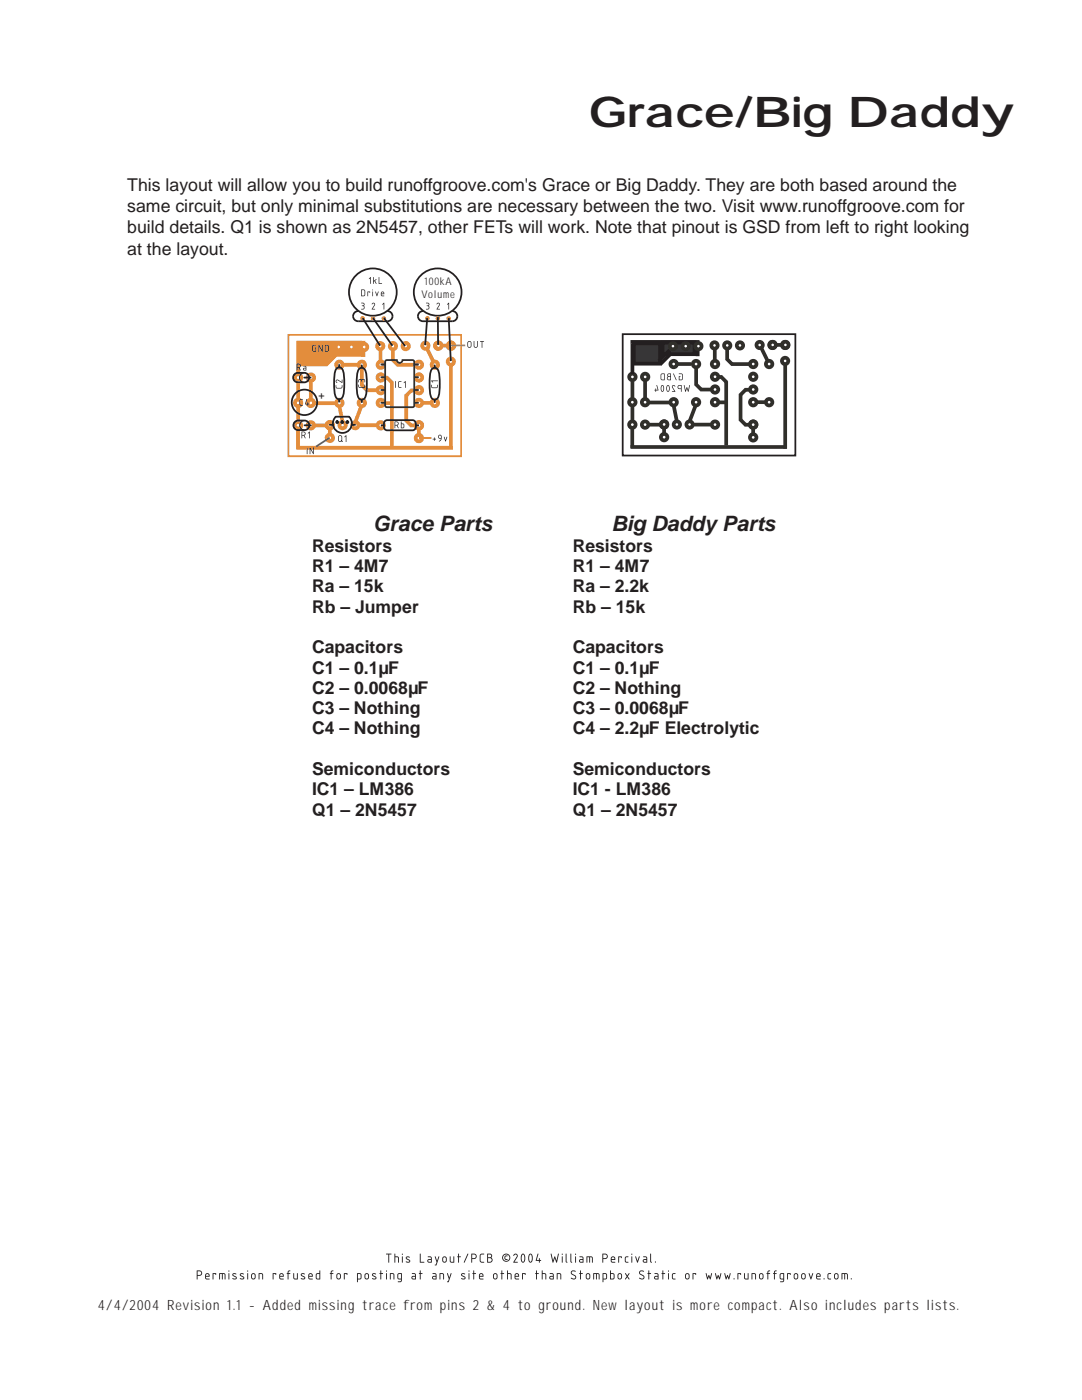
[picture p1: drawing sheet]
<svg xmlns="http://www.w3.org/2000/svg" width="216mm" height="279mm" viewBox="0 0 216 279" stroke-linecap="round" stroke-linejoin="round" font-family="sans-serif">
<g fill="#fff" stroke="#302f2a" stroke-width=".74" stroke-linecap="butt">
<circle cx="150.3" cy="80.3" r=".65"/>
<circle cx="142.7" cy="80.3" r=".65"/>
<circle cx="142.7" cy="75.2" r=".65"/>
<circle cx="150.3" cy="75.2" r=".65"/>
<circle cx="142.7" cy="72.7" r=".65"/>
<circle cx="150.3" cy="72.7" r=".65"/>
<circle cx="142.7" cy="77.7" r=".65"/>
<circle cx="150.3" cy="77.7" r=".65"/>
<circle cx="153.5" cy="80.3" r=".65"/>
<circle cx="153.5" cy="72.7" r=".65"/>
<circle cx="138.9" cy="80.3" r=".65"/>
<circle cx="138.9" cy="72.7" r=".65"/>
<circle cx="134.4" cy="80.3" r=".65"/>
<circle cx="134.4" cy="72.7" r=".65"/>
</g>
<path d="M143.4 75.2h.7M143.8 75.1l1.2 1.2M144.9 76.1v12.8M143.3 80.3h1.5M150.8 80.3h2" fill="none" stroke="#302f2a" stroke-width=".74" stroke-linecap="butt"/>
<g fill="#fff" stroke="#302f2a" stroke-width=".74" stroke-linecap="butt">
<circle cx="150.3" cy="84.7" r=".65"/>
<circle cx="142.7" cy="84.7" r=".65"/>
</g>
<path d="M135.1 72.7h2.8" fill="none" stroke="#302f2a" stroke-width=".74" stroke-linecap="butt"/>
<g fill="#fff" stroke="#302f2a" stroke-width=".74" stroke-linecap="butt">
<circle cx="132.5" cy="84.7" r=".63"/>
<circle cx="135.1" cy="84.7" r=".63"/>
<circle cx="137.6" cy="84.7" r=".63"/>
</g>
<path d="M138.8 76.6l1.2 1.2M138.9 73.2v3.7M139.7 77.7h2.2M134.4 80.9l.7 3.2M138.9 80.7l-1.3 3.4" fill="none" stroke="#302f2a" stroke-width=".74" stroke-linecap="butt"/>
<g fill="#fff" stroke="#302f2a" stroke-width=".74" stroke-linecap="butt">
<circle cx="126.2" cy="75.2" r=".65"/>
<circle cx="128.7" cy="75.2" r=".65"/>
</g>
<path d="M147.8 78.6v5.3M148.6 77.8h1.3M148.9 77.7l-1.2 1.2M129.4 80.3h4.4M138.4 84.7h3.4M147.7 83.7l1.2 1.2M148.6 84.8h.9" fill="none" stroke="#302f2a" stroke-width=".74" stroke-linecap="butt"/>
<g fill="#231f20">
<path d="M67 76.9l.2 .5h.8l.3-.5v.4l-.3 .2h-.8l-.2-.2z"/>
<path d="M67.1 75.8h.3l.8 .4v-.4h.1v.6l-1-.5-.2 .2 .2 .3a.33 .33 0 0 1-.3-.2 .33 .33 0 0 1 .1-.4z"/>
<path d="M68.7 87.1l.4-.2v1.3l-.1-1.1-.2 .2z"/>
<path d="M67.6 87l.4-.1 .2 .2v.9l.2 .2-.2-.1-.5 .1-.2-.2zM67.7 87.1l-.1 .7a.21 .21 0 0 0 .1 .3 .21 .21 0 0 0 .3-.2l.1-.1v-.6l-.1-.2z"/>
</g>
<g fill="#fff" stroke="#302f2a" stroke-width=".74" stroke-linecap="butt">
<circle cx="126.2" cy="84.7" r=".65"/>
<circle cx="128.7" cy="84.7" r=".65"/>
<circle cx="126.2" cy="80.3" r=".65"/>
<circle cx="128.7" cy="80.3" r=".65"/>
</g>
<path d="M128.7 76v3.6M129.5 84.8h2.4" fill="none" stroke="#302f2a" stroke-width=".74" stroke-linecap="butt"/>
<g fill="#231f20">
<path d="M61.4 86.4l.4-.3v1.4l-.1-1.1-.2 .1z"/>
<path d="M60.2 86.1l.5 .1 .2 .2 .1 .3-.3 .2 .2 .6-.3-.6h-.3v.5l-.1 .1zM60.3 86.3v.5h.3a.27 .27 0 0 0 .2-.3 .27 .27 0 0 0-.2-.2z"/>
</g>
<g fill="#fff" stroke="#302f2a" stroke-width=".74" stroke-linecap="butt">
<circle cx="132.5" cy="87.2" r=".65"/>
<circle cx="132.5" cy="84.7" r=".65"/>
</g>
<path d="M132.5 85.2v1.6" fill="none" stroke="#302f2a" stroke-width=".74" stroke-linecap="butt"/>
<g fill="#fff" stroke="#302f2a" stroke-width=".74" stroke-linecap="butt">
<circle cx="142.6" cy="68.9" r=".63"/>
<circle cx="145.1" cy="68.9" r=".63"/>
<circle cx="147.7" cy="68.9" r=".63"/>
<circle cx="151.6" cy="68.9" r=".63"/>
<circle cx="154.1" cy="68.9" r=".63"/>
<circle cx="156.7" cy="68.9" r=".63"/>
<circle cx="154.2" cy="68.8" r=".63"/>
<circle cx="156.7" cy="68.8" r=".63"/>
<circle cx="156.7" cy="72" r=".63"/>
</g>
<path d="M126.2 76v3.6M142.6 69.5v2.4M145 71.6l1.2 1.2M145.1 69.5v2.3M145.9 72.7h3.9M151.9 69.3l1.3 2.8M154.9 68.8h.9M156.7 72.8v16.8M125.8 89.2h31.2M126.2 85.4v4M126.2 81.1v3.1" fill="none" stroke="#302f2a" stroke-width=".74" stroke-linecap="butt"/>
<path d="M125.8 68.2h13.1M126.2 68.6v6.1" fill="none" stroke="#231f20" stroke-width=".74" stroke-linecap="butt"/>
<g fill="#363639" stroke="#231f20" stroke-width=".74" stroke-linecap="butt">
<path d="M126.5 68.5h5.2v4.1h-5.2z" fill-rule="evenodd"/>
<path d="M132.2 68.4h6.4v2.3h-6.4z" fill-rule="evenodd"/>
</g>
<path d="M133.6 69.9l-2.1 2.2M134 70.5l-2.2 2.1M139.2 67.9v3.2" fill="none" stroke="#231f20" stroke-width=".74" stroke-linecap="butt"/>
<g fill="#fff" stroke="#302f2a" stroke-width=".74" stroke-linecap="butt">
<circle cx="150.3" cy="87.3" r=".65"/>
<circle cx="150.3" cy="84.7" r=".65"/>
</g>
<path d="M150.3 85.2v1.7" fill="none" stroke="#302f2a" stroke-width=".74" stroke-linecap="butt"/>
<g fill="#231f20">
<path d="M135.5 74.5l.6 .1 .1 .1 .1 .9-.2 .3h-.6v-.8h.3l-.2 .1v.6l.4-.1 .1-.2v-.7z"/>
<path d="M134.3 74.5l.7 1.4z"/>
<path d="M136.5 76.9h.1l.2 1 .3-.7 .2 .7 .2-1h.2l-.3 1.3-.3-.7-.4 .7z"/>
<path d="M134.2 76.9a.29 .29 0 0 1 .3-.1 .29 .29 0 0 1 .2 .4l-.3-.2-.2 .2 .5 1h-.6v-.1h.5l-.5-.8z"/>
<path d="M131 76.9l.4 1h-.5l-.1 .3v-.3h-.2l.2-.1v-.3l.1 .3h.3z"/>
<path d="M133.2 74.6l.7-.1v1.3h-.7a.41 .41 0 0 1 .1-.7l-.2-.2zM133.3 74.7v.3l.4 .1v-.4zM133.3 75.3v.4l.4 .1v-.6z"/>
<path d="M131.9 74.6l.7-.1v1.4h-.6l-.2-.2zM132 74.7v.9l.5 .2v-1.1z"/>
<path d="M135.3 77l.7-.1v1.3l-.1-.1v-.4l-.5-.1-.2-.2zM135.4 77.1v.3l.5 .1v-.5z"/>
<path d="M133.1 76.9l.2-.1a.85 .85 0 0 1 0 1.4l-.3-.5zM133.2 77l-.1 .7 .2 .4a.83 .83 0 0 0 0-1.1z"/>
<path d="M132 76.9l.2-.1a.85 .85 0 0 1 0 1.4l-.4-.5zM132.1 77l-.1 .7 .2 .4a.83 .83 0 0 0 0-1.1z"/>
</g>
<path d="M124.3 66.7h34.4v24.2h-34.4z" fill="none" stroke="#231f20" stroke-width=".35"/>
<g fill="#fff" stroke="#e38d3c" stroke-width=".74" stroke-linecap="butt">
<circle cx="83.6" cy="80.4" r=".65"/>
<circle cx="76" cy="80.4" r=".65"/>
<circle cx="76" cy="75.3" r=".65"/>
<circle cx="83.6" cy="75.3" r=".65"/>
<circle cx="76" cy="72.8" r=".65"/>
<circle cx="83.6" cy="72.8" r=".65"/>
<circle cx="76" cy="77.9" r=".65"/>
<circle cx="83.6" cy="77.9" r=".65"/>
<circle cx="86.8" cy="80.4" r=".65"/>
<circle cx="86.8" cy="72.8" r=".65"/>
<circle cx="72.2" cy="80.4" r=".65"/>
<circle cx="72.2" cy="72.8" r=".65"/>
<circle cx="67.7" cy="80.4" r=".65"/>
<circle cx="67.7" cy="72.8" r=".65"/>
</g>
<path d="M76.7 75.4h.7M77.1 75.3l1.2 1.2M78.2 76.2v12.8M76.6 80.4h1.5M84.1 80.4h2" fill="none" stroke="#e38d3c" stroke-width=".74" stroke-linecap="butt"/>
<g fill="#fff" stroke="#e38d3c" stroke-width=".74" stroke-linecap="butt">
<circle cx="83.6" cy="84.9" r=".65"/>
<circle cx="76" cy="84.9" r=".65"/>
</g>
<path d="M68.4 72.8h2.8" fill="none" stroke="#e38d3c" stroke-width=".74" stroke-linecap="butt"/>
<g fill="#fff" stroke="#e38d3c" stroke-width=".74" stroke-linecap="butt">
<circle cx="65.8" cy="84.9" r=".63"/>
<circle cx="68.4" cy="84.9" r=".63"/>
<circle cx="70.9" cy="84.9" r=".63"/>
</g>
<path d="M72.1 76.8l1.2 1.2M72.2 73.4v3.6M73 77.9h2.2M67.7 81.1l.7 3.1M72.2 80.8l-1.3 3.4" fill="none" stroke="#e38d3c" stroke-width=".74" stroke-linecap="butt"/>
<g fill="#fff" stroke="#e38d3c" stroke-width=".74" stroke-linecap="butt">
<circle cx="59.5" cy="75.4" r=".65"/>
<circle cx="62" cy="75.4" r=".65"/>
</g>
<path d="M81.1 78.8v5.3M81.9 77.9h1.3M82.2 77.8l-1.2 1.2M62.7 80.5h4.4M71.7 84.9h3.4M81 83.8l1.2 1.2M81.9 84.9h.9" fill="none" stroke="#e38d3c" stroke-width=".74" stroke-linecap="butt"/>
<g fill="#fff" stroke="#e38d3c" stroke-width=".74" stroke-linecap="butt">
<circle cx="59.5" cy="84.9" r=".65"/>
<circle cx="62" cy="84.9" r=".65"/>
<circle cx="59.5" cy="80.4" r=".65"/>
<circle cx="62" cy="80.4" r=".65"/>
</g>
<path d="M62 76.2v3.5M62.8 84.9h2.4" fill="none" stroke="#e38d3c" stroke-width=".74" stroke-linecap="butt"/>
<g fill="#fff" stroke="#e38d3c" stroke-width=".74" stroke-linecap="butt">
<circle cx="65.8" cy="87.4" r=".65"/>
<circle cx="65.8" cy="84.8" r=".65"/>
</g>
<path d="M65.8 85.3v1.7" fill="none" stroke="#e38d3c" stroke-width=".74" stroke-linecap="butt"/>
<g fill="#fff" stroke="#e38d3c" stroke-width=".74" stroke-linecap="butt">
<circle cx="75.9" cy="69.1" r=".63"/>
<circle cx="78.4" cy="69.1" r=".63"/>
<circle cx="81" cy="69.1" r=".63"/>
<circle cx="84.9" cy="69" r=".63"/>
<circle cx="87.4" cy="69" r=".63"/>
<circle cx="90" cy="69" r=".63"/>
<circle cx="87.5" cy="69" r=".63"/>
<circle cx="90" cy="72.2" r=".63"/>
</g>
<g fill="none" stroke="#e38d3c" stroke-width=".74" stroke-linecap="butt">
<path d="M59.1 68.4h13.1M59.5 68.7v6.1M59.5 76.1v3.7M75.9 69.6v2.4M78.3 71.7l1.2 1.2M78.4 69.6v2.4M79.2 72.8h3.9M85.2 69.5l1.3 2.7M88.2 69h.9M90 73v16.7M59.1 89.3h31.2M59.5 85.6v3.9"/>
<path d="M59.5 81.2v3.1"/>
</g>
<g fill="#e38d3d" stroke="#e38d3c" stroke-width=".74" stroke-linecap="butt">
<path d="M59.8 68.7h5.2v4h-5.2z" fill-rule="evenodd"/>
<path d="M65.5 68.5h6.4v2.3h-6.4z" fill-rule="evenodd"/>
</g>
<path d="M66.9 70l-2.1 2.2M67.3 70.6l-2.2 2.2M72.5 68v3.2" fill="none" stroke="#e38d3c" stroke-width=".74" stroke-linecap="butt"/>
<g fill="#fff" stroke="#e38d3c" stroke-width=".74" stroke-linecap="butt">
<circle cx="83.6" cy="87.4" r=".65"/>
<circle cx="83.6" cy="84.9" r=".65"/>
</g>
<path d="M83.6 85.4v1.6" fill="none" stroke="#e38d3c" stroke-width=".74" stroke-linecap="butt"/>
<path d="M57.6 66.8h34.4v24.3h-34.4z" fill="none" stroke="#e38d3c" stroke-width=".35"/>
<path d="M58.8 74.7a2.56 2.56 0 0 1 2.6 0 .95 .95 0 0 1 .2 1 .95 .95 0 0 1-.9 .6h-1.3a.95 .95 0 0 1-.8-.6 .95 .95 0 0 1 .2-1zM60.7 75.4h1.3" fill="none" stroke="#231f20" stroke-width=".35"/>
<path d="M60.7 74.4a.95 .95 0 0 0-.9 1 .95 .95 0 0 0 .9 .9" fill="none" stroke="#231f20" stroke-width=".2"/>
<g fill="#231f20">
<path d="M59.2 72.6h.6l.2 .2v.4l-.2 .2 .2 .5-.4-.5h-.3v.5h-.1zM59.3 72.7v.6h.3a.27 .27 0 0 0 .3-.3 .27 .27 0 0 0-.3-.3z"/>
<path d="M60.5 73h.5l.1 .2v.7h-.4a.27 .27 0 0 1-.3-.2 .27 .27 0 0 1 .3-.3h.3v-.2zM60.6 73.6l.1 .2h.3v-.3z"/>
</g>
<g fill="none" stroke="#231f20" stroke-width=".35">
<path d="M67.1 73.6a.73 .73 0 0 1 1.2 0 10.1 10.1 0 0 1 0 5.8 .73 .73 0 0 1-1.2 0 10.1 10.1 0 0 1 0-5.8zM67.7 72.7v.6M67.7 79.7v.6M71.6 73.7a.73 .73 0 0 1 1.2 0 10.1 10.1 0 0 1 0 5.7 .73 .73 0 0 1-1.2 0 10.1 10.1 0 0 1 0-5.7zM72.2 72.8v.6M72.2 79.8v.6M86.1 73.7a.73 .73 0 0 1 1.2 0 10.1 10.1 0 0 1 0 5.7 .73 .73 0 0 1-1.2 0 10.1 10.1 0 0 1 0-5.7zM86.7 72.8v.6M86.7 79.8v.6M58.8 84.2a2.56 2.56 0 0 1 2.6 0 .95 .95 0 0 1 .2 1 .95 .95 0 0 1-.8 .6h-1.3a.95 .95 0 0 1-.9-.6 .95 .95 0 0 1 .2-1zM60.8 84.9h1.2M65.8 84.8h.6"/>
<path d="M67 83.2h2.7a1.89 1.89 0 0 1 0 2.6 1.89 1.89 0 0 1-2.7 0 1.89 1.89 0 0 1 0-2.6zM70.2 84.8h.7"/>
<circle cx="67.3" cy="84.2" r=".19"/>
<circle cx="68.3" cy="84.2" r=".19"/>
<circle cx="69.3" cy="84.2" r=".19"/>
</g>
<path d="M60.8 83.9a.95 .95 0 0 0-1 1 .95 .95 0 0 0 1 .9" fill="none" stroke="#231f20" stroke-width=".2"/>
<g fill="#231f20">
<path d="M71.5 76.8l.3 .5h.7l.3-.5v.4l-.3 .2h-.8l-.2-.2z"/>
<path d="M71.6 75.7h1.1l.1 .1v.5l-.1-.3a.32 .32 0 0 0-.4-.2 .32 .32 0 0 0-.2 .4l-.1-.2a.2 .2 0 0 0-.2-.2 .2 .2 0 0 0-.2 .2v.3z"/>
<path d="M86 76.8l.4 .5h.7l.3-.5v.5l-.4 .2-.8-.1-.2-.1z"/>
<path d="M86 76h1.4l-1.1 .1 .1 .2z"/>
</g>
<circle cx="60.8" cy="80.3" r="2.54" fill="none" stroke="#231f20" stroke-width=".35"/>
<g fill="#231f20">
<path d="M59.9 79.7l.5-.1-.5 .4v.7l.5 .3h-.4l-.2-.2z"/>
<path d="M61.2 79.6l.1 .1-.3 .9h.4v-.3l.1 .3h.2l-.2 .1-.1 .3v-.3l-.5-.1z"/>
</g>
<path d="M76 84.9h.6M76.8 84l.4-.2h5.1a.66 .66 0 0 1 .7 .7v.7a.66 .66 0 0 1-.7 .7h-5.1a.66 .66 0 0 1-.6-.7v-.7zM83 84.9h.6" fill="none" stroke="#231f20" stroke-width=".35"/>
<g fill="#231f20">
<path d="M78.7 84.1h.6l.2 .3v.3l-.2 .2 .2 .6-.3-.6h-.3v.5l-.2 .1zM78.9 84.3v.5h.2a.27 .27 0 0 0 .3-.3 .27 .27 0 0 0-.3-.2z"/>
<path d="M80 84.1l.1 .1v.3l.4 .1 .2 .1-.1 .6-.1 .2h-.5zM80.1 84.7v.6h.3l.1-.6z"/>
</g>
<g fill="#fff" stroke="#302f2a" stroke-width=".74" stroke-linecap="butt">
<circle cx="134.3" cy="69.1" r=".63"/>
<circle cx="136.8" cy="69.1" r=".63"/>
<circle cx="139.4" cy="69.1" r=".63"/>
</g>
<g fill="#fff" stroke="#e38d3d" stroke-width=".74" stroke-linecap="butt">
<circle cx="67.6" cy="69.3" r=".63"/>
<circle cx="70.1" cy="69.3" r=".63"/>
<circle cx="72.7" cy="69.3" r=".63"/>
</g>
<path d="M75.9 77.8h1M75.9 75.3h1M75.9 72.8h1M77 72l2.2-.1a.56 .56 0 0 0 .6 .5 .56 .56 0 0 0 .5-.5h2l.3 .2 .1 8.8-.2 .3-5.3 .1-.3-.2zM82.7 77.8h.9M82.7 75.3h.9M82.7 72.8h.9M75.9 80.4h1M82.7 80.4h.9" fill="none" stroke="#302f2a" stroke-width=".35"/>
<g fill="#231f20">
<path d="M78.9 76.1h.1l-.1 1.3z"/>
<path d="M79.5 76.1h.6l-.5 .2v.8l.5 .3h-.5l-.1-.2z"/>
<path d="M80.8 76.1h.2l-.1 1.3-.1-1.1-.3 .1z"/>
<path d="M61.2 89.3h.2l-.1 1.3z"/>
<path d="M61.8 89.3l.7 1v-1h.1v1.3l-.7-1v1h-.1z"/>
</g>
<path d="M65.8 87.4l-2.7 1.7" fill="none" stroke="#469644" stroke-width=".35"/>
<g fill="#231f20">
<path d="M86.3 87.6h.3l.1-.3v.3h.3l-.3 .1v.3l-.1-.3z"/>
<path d="M88.6 87.2l.3 .6 .3-.6-.3 .9z"/>
<path d="M87.5 86.9l.3-.1a.77 .77 0 0 1-.2 1.3v-.1l.4-.4a.43 .43 0 0 1-.5-.2 .43 .43 0 0 1 0-.5zM87.6 86.9v.5h.4l-.1-.5z"/>
</g>
<path d="M83.6 87.4h2.5" fill="none" stroke="#eb2d2e" stroke-width=".35"/>
<g fill="#231f20">
<path d="M94.5 68.1h.2v.9a.27 .27 0 0 0 .2 .3 .27 .27 0 0 0 .3-.3l.1-.9v.9a.41 .41 0 0 1-.4 .4 .41 .41 0 0 1-.4-.4z"/>
<path d="M95.8 68.1h.8l-.3 .1-.1 1.2-.1-1.2z"/>
<path d="M93.4 68.2l.3-.1 .3 .1 .1 .8a.41 .41 0 0 1-.4 .4 .41 .41 0 0 1-.4-.4zM93.5 68.3l-.1 .7a.27 .27 0 0 0 .3 .3 .27 .27 0 0 0 .2-.3v-.6l-.1-.2z"/>
</g>
<path d="M90 68.9h2.8" fill="none" stroke="#ea3293" stroke-width=".35"/>
<circle cx="74.4" cy="58.3" r="4.7" fill="none" stroke="#231f20" stroke-width=".35"/>
<g fill="#231f20">
<path d="M72.1 60.4h.4l.2 .2-.1 .4 .1 .6-.2 .1h-.4l.3-.1a.32 .32 0 0 0 .2-.4 .32 .32 0 0 0-.4-.2h.2a.2 .2 0 0 0 .2-.2 .2 .2 0 0 0-.2-.3z"/>
<path d="M74.3 60.5a.34 .34 0 0 1 .4 0 .34 .34 0 0 1 .1 .4l-.4 .7h.4v.2h-.6l.5-1-.2-.3-.3 .2z"/>
<path d="M76.3 60.7l.4-.3-.1 1.4-.1-1.2-.1 .2z"/>
</g>
<g fill="none" stroke="#231f20" stroke-width=".35">
<path d="M77.3 62.1a1.02 1.02 0 0 1 1 1 1.02 1.02 0 0 1-1 1h-5.8a1.01 1.01 0 0 1-1-1 1.01 1.01 0 0 1 1-1"/>
<circle cx="87.4" cy="58.3" r="4.7"/>
</g>
<g fill="none" stroke="#e65552" stroke-width=".35">
<circle cx="74.4" cy="63.6" r=".26"/>
<circle cx="76.6" cy="63.6" r=".28"/>
</g>
<circle cx="72.3" cy="63.5" r=".28" fill="none" stroke="#e95652" stroke-width=".35"/>
<g fill="#231f20">
<path d="M85 60.4h.5l.2 .2-.2 .4 .2 .6-.2 .1h-.5l.3-.1a.32 .32 0 0 0 .2-.4 .32 .32 0 0 0-.4-.2h.2a.2 .2 0 0 0 .2-.2 .2 .2 0 0 0-.2-.3z"/>
<path d="M87.2 60.5a.34 .34 0 0 1 .5 0 .34 .34 0 0 1 0 .4l-.4 .7h.4l.1 .2h-.7l.5-1-.2-.3-.3 .2z"/>
<path d="M89.2 60.7l.4-.3-.1 1.4v-1.2l-.2 .2z"/>
</g>
<path d="M72.4 63.5l3.4 5.5M74.4 63.5l3.9 5.5M76.6 63.5l4.2 5.6M85.2 63.5l-.4 5.4M87.4 63.3v5.5M89.5 63.5l.4 8.6M90.2 62.1a1.02 1.02 0 0 1 1.1 1 1.02 1.02 0 0 1-1.1 1h-5.8a1.01 1.01 0 0 1-1-1 1.01 1.01 0 0 1 1-1" fill="none" stroke="#231f20" stroke-width=".35"/>
<g fill="none" stroke="#e65552" stroke-width=".35">
<circle cx="87.4" cy="63.6" r=".26"/>
<circle cx="89.5" cy="63.6" r=".28"/>
</g>
<circle cx="85.3" cy="63.5" r=".28" fill="none" stroke="#e95652" stroke-width=".35"/>
<g fill="#231f20">
<path d="M73.9 55.3l.1 .1-.1 1.3v-1.2l-.3 .1z"/>
<path d="M74.5 55.3l.1 .1v.6l.5-.3-.3 .3 .3 .7-.4-.6-.2 .5z"/>
<path d="M73.3 58.2h.6l-.1 .2-.1-.1h-.2l-.1 .8z"/>
<path d="M74.9 58.2l.3 .6 .3-.6-.2 .9z"/>
<path d="M75.6 55.3l.1 .1v1.1h.5v.1h-.6z"/>
<path d="M62.4 68.9l.7-.1-.1 .2h-.4l-.2 .2 .2 .8h.4v-.5l-.2-.1h.3v.8h-.6l-.2-.2z"/>
<path d="M63.6 68.8l.6 1.1v-1l.2-.1v1.4l-.7-1v.9l-.1 .1z"/>
<path d="M77 250.2l1.1 .1-.4 .1-.1 1.6-.1-1.6-.5-.1z"/>
<path d="M78.7 250.2l.2 .1v.4l.5 .1 .2 .1v1.1l-.2-.1v-.8l-.2-.2h-.3v1l-.2 .1z"/>
<path d="M81.1 250.8l.7 .1-.1 .1-.3-.1-.3 .1 .6 .4a.42 .42 0 0 1-.1 .6 .42 .42 0 0 1-.6-.2l.1-.1a.29 .29 0 0 0 .3 .1 .29 .29 0 0 0 .2-.2l-.5-.3a.31 .31 0 0 1 0-.5z"/>
<path d="M83.8 250.2l.1 .1v1.5h.7v.2h-.8z"/>
<path d="M86.8 250.8h.1l.3 .8 .3-.8h.2l-.7 1.7h-.3l.3-.1 .1-.5z"/>
<path d="M89.8 250.8h.1v.9l.6 .1v-1h.1v1.2l-.8-.1z"/>
<path d="M91.4 250.2l.2 .1v.4l.4 .1-.4 .1-.1 1.1-.1-1.1-.2-.1 .2-.1z"/>
<path d="M93.3 250.2l.1 .1-.8 1.7z"/>
<path d="M95.8 250.3l.8-.1-.1 .2h-.4l-.2 .2v1.1l.2 .1h.5l-.1 .2a.63 .63 0 0 1-.8-.3v-1.1z"/>
<path d="M102.5 250.3a.45 .45 0 0 1 .7 0 .45 .45 0 0 1 0 .6l-.5 .9h.5l.1 .2h-.9l.7-1.5a.45 .45 0 0 0-.7 .1z"/>
<path d="M107.3 250.2l.1 .1-.3 1.2h.4l.1-.4 .1 .4h.3l-.3 .1-.1 .4-.1-.4-.6-.1z"/>
<path d="M109.9 250.2l.2 .1 .3 1.3 .3-.9 .3 .9 .3-1.3 .2-.1-.4 1.8-.1-.1-.3-.8-.3 .8-.1 .1z"/>
<path d="M112.9 250.2l.1 .1 .1 1.7-.2-.3z"/>
<path d="M113.8 250.2l.2 .1 .1 1.7-.3-.3z"/>
<path d="M117 250.8h1.2l.1 1.2-.2-.1v-.8l-.2-.2h-.2v1.1l-.1-1.1h-.4v1l-.2 .1z"/>
<path d="M123.4 250.8h.7l-.1 .3-.1-.2h-.4l-.1 1.1z"/>
<path d="M124.8 250.8h.6v.1h-.4l-.1 .2v.6l.5 .1v.2h-.5l-.2-.2z"/>
<path d="M126.8 250.8h.1l.3 .8 .3-.8 .1-.1-.3 1.3-.2-.1z"/>
<path d="M129.8 250.2l.1 .1 .1 1.7-.3-.3z"/>
<path d="M42.4 254.1l.7 .1v.2l-.1-.1h-.4l-.1 1.1z"/>
<path d="M43.7 254.1l1.2 .1 .1 1.1h-.2v-.9l-.2-.1h-.1l-.1 1.1-.1-1.1h-.4v1h-.2z"/>
<path d="M46.5 254.2h.7l-.1 .1h-.3l-.3 .1 .6 .3a.42 .42 0 0 1-.1 .7 .42 .42 0 0 1-.7-.2l.2-.1a.29 .29 0 0 0 .3 .1 .29 .29 0 0 0 .2-.3l-.5-.2a.31 .31 0 0 1 0-.5z"/>
<path d="M48 254.2h.7l-.1 .1h-.3l-.3 .1 .6 .3a.42 .42 0 0 1-.2 .7 .42 .42 0 0 1-.6-.2l.2-.1a.29 .29 0 0 0 .3 .1 .29 .29 0 0 0 .2-.3l-.5-.2a.31 .31 0 0 1 0-.5z"/>
<path d="M51.6 254.1l.8 .1 .1 1.1h-.2v-.9l-.2-.1h-.3v1h-.2z"/>
<path d="M54.4 254.1l.7 .1-.1 .2-.1-.1h-.3l-.1 1.1z"/>
<path d="M57.5 253.6h.4v.1l-.3 .1v.3l.3 .1-.3 .1-.1 1.1-.1-1.1-.2-.1 .2-.1z"/>
<path d="M58.5 254.1l.2 .1v.8l.2 .2h.3v-1l.2-.1v1.2l-.8-.1z"/>
<path d="M60.1 254.2h.7v.1h-.4l-.2 .1 .5 .3a.42 .42 0 0 1-.1 .7 .42 .42 0 0 1-.6-.2l.1-.1a.29 .29 0 0 0 .4 .1 .29 .29 0 0 0 .2-.3l-.5-.2a.31 .31 0 0 1-.1-.5z"/>
<path d="M66.1 253.6h.4v.1l-.3 .1v.3l.3 .1-.3 .1-.1 1.1-.1-1.1-.2-.1 .2-.1z"/>
<path d="M68.6 254.1l.7 .1-.1 .2v-.1h-.4l-.1 1.1z"/>
<path d="M74.3 254.2h.7v.1h-.4l-.2 .1 .5 .3a.42 .42 0 0 1-.1 .7 .42 .42 0 0 1-.6-.2l.1-.1a.29 .29 0 0 0 .4 .1 .29 .29 0 0 0 .2-.3l-.5-.2a.31 .31 0 0 1-.1-.5z"/>
<path d="M75.9 253.6h.2v.5l.3 .1-.3 .1-.1 1.1-.1-1.1-.2-.1 .2-.1z"/>
<path d="M77.8 254.1l.8 .1 .1 1.1h-.2v-.9l-.2-.1h-.3v1h-.2z"/>
<path d="M83.8 253.6h.1v.5l.4 .1-.4 .1v1.1l-.1-1.1-.2-.1 .2-.1z"/>
<path d="M87.7 254.1l.8 .1 .1 1.1h-.2v-.9l-.2-.1h-.3v1h-.2z"/>
<path d="M89.2 254.1h.2l.2 .9 .3-.9 .2 .1-.6 1.7-.3-.1 .2-.1 .2-.4z"/>
<path d="M92.1 254.2h.7v.1h-.4l-.2 .1 .5 .3a.42 .42 0 0 1-.1 .7 .42 .42 0 0 1-.6-.2l.1-.1a.29 .29 0 0 0 .3 .1 .29 .29 0 0 0 .2-.3l-.4-.2a.31 .31 0 0 1-.1-.5z"/>
<path d="M94.5 253.6h.1v.5l.4 .1-.4 .1-.1 1.1-.1-1.1-.1-.1 .1-.1z"/>
<path d="M100.1 253.6h.1v.5l.4 .1-.4 .1-.1 1.1-.1-1.1-.1-.1 .1-.1z"/>
<path d="M101.2 253.6h.2v.5h.5l.2 .2v1h-.2v-.9l-.2-.1h-.3v1h-.2z"/>
<path d="M104.2 254.1l.7 .1-.1 .2-.1-.1h-.4v1.1z"/>
<path d="M107 253.6h.2v.5l.3 .1-.3 .1-.1 1.1-.1-1.1-.2-.1 .2-.1z"/>
<path d="M108.1 253.6h.2v.5h.5l.2 .2v1h-.2v-.9l-.2-.1h-.3v1h-.2z"/>
<path d="M111.1 254.1l.8 .1 .1 1.1h-.2v-.9l-.2-.1h-.3v1h-.2z"/>
<path d="M114 253.7a.49 .49 0 0 1 .9 .1h-.1a.4 .4 0 0 0-.5-.1 .4 .4 0 0 0-.2 .4l.6 .4a.5 .5 0 0 1 .2 .7 .5 .5 0 0 1-.8 .1l-.2-.2 .1-.1a.37 .37 0 0 0 .5 .2 .37 .37 0 0 0 .1-.5l-.6-.4-.1-.3z"/>
<path d="M115.8 253.6h.1v.5l.4 .1-.4 .1-.1 1.1-.1-1.1-.1-.1 .1-.1z"/>
<path d="M118.4 254.1l1.1 .1 .1 1.1h-.1v-.9l-.2-.1h-.2l-.1 1.1-.1-1.1h-.3v1h-.2z"/>
<path d="M124.7 254.1l.5 .5 .4-.5-.3 .6 .3 .6-.4-.4-.5 .4 .4-.6z"/>
<path d="M127.6 253.7a.49 .49 0 0 1 .9 .1h-.1a.4 .4 0 0 0-.4-.1 .4 .4 0 0 0-.3 .4l.7 .4a.5 .5 0 0 1 .1 .7 .5 .5 0 0 1-.8 .1l-.2-.2 .1-.1a.37 .37 0 0 0 .5 .2 .37 .37 0 0 0 .2-.5l-.7-.4-.1-.3z"/>
<path d="M129.4 253.6h.2v.5l.3 .1-.3 .1-.1 1.1-.1-1.1-.2-.1 .2-.1z"/>
<path d="M132.2 253.6h.2v.5l.3 .1-.3 .1-.1 1.1-.1-1.1-.2-.1 .2-.1z"/>
<path d="M134.2 254.2l.6-.1v.1l-.4 .1-.1 .1v.7l.5 .1v.1h-.5l-.2-.2z"/>
<path d="M138.2 254.1l.7 .1-.1 .2-.1-.1h-.3l-.1 1.1z"/>
<path d="M140.8 254.1h.2l.2 .9 .2-.6 .3 .6 .2-.9h.2l-.3 1.2h-.2l-.2-.5-.1 .5h-.2z"/>
<path d="M142.7 254.1h.1l.2 .9 .3-.6 .3 .6 .2-.9h.1l-.3 1.2h-.1l-.2-.5-.2 .5h-.1z"/>
<path d="M144.5 254.1h.2l.2 .9 .3-.6 .2 .6 .2-.9h.2l-.3 1.2h-.2l-.1-.5-.2 .5h-.2z"/>
<path d="M147.2 254.1l.7 .1-.1 .2-.1-.1h-.4l-.1 1.1z"/>
<path d="M148.5 254.1l.1 .1v.8l.2 .2h.4v-1l.1-.1v1.2l-.7-.1z"/>
<path d="M150 254.1l.8 .1v1.1h-.1v-.9l-.2-.1h-.4v1h-.1z"/>
<path d="M153.2 253.6h.4v.1l-.3 .1v.3l.4 .1-.4 .1-.1 1.1-.1-1.1-.2-.1 .2-.1z"/>
<path d="M154.5 253.6h.5v.1l-.4 .1v.3l.4 .1-.4 .1-.1 1.1-.1-1.1-.1-.1 .1-.1z"/>
<path d="M157.1 254.1l.7 .1-.1 .2-.1-.1h-.4l-.1 1.1z"/>
<path d="M161.4 254.1h.1l.3 .9 .3-.9h.1l-.3 1.2h-.2z"/>
<path d="M165.2 254.2l.6-.1v.1l-.4 .1-.1 .1v.7l.5 .1v.1h-.5l-.2-.2z"/>
<path d="M167.9 254.1l1.2 .1 .1 1.1h-.2v-.9l-.2-.1h-.2l-.1 1.1v-1.1h-.4v1h-.2z"/>
<path d="M72.1 57.8h.6l.2 .2v.8l-.2 .3h-.6zM72.2 57.9v1.1h.4l.1-.2v-.8z"/>
<path d="M74.3 57.8l.1 .2zM74.3 58.2h.1v.9z"/>
<path d="M76.1 58.3h.5l.1 .4h-.6v.2l.6 .2h-.5l-.2-.1zM76.2 58.4l-.1 .2h.4l-.1-.3z"/>
<path d="M64.8 68.8h.6l.2 .2v.8l-.2 .4h-.6zM64.9 69v1h.5l.1-.2v-.7z"/>
<path d="M80.2 250.3a.11 .11 0 0 1 .2 0 .11 .11 0 0 1-.2 0zM80.2 250.8h.2l-.1 1.2z"/>
<path d="M85.4 250.8h.5l.2 .2v1h-.5a.36 .36 0 0 1-.3-.4 .36 .36 0 0 1 .3-.3h.4v-.3l-.6-.1zM85.5 251.5l.1 .3h.4v-.3z"/>
<path d="M88.4 250.9l.3-.2a.63 .63 0 0 1 .5 .7 .63 .63 0 0 1-.7 .6 .8 .8 0 0 1-.1-1.1zM88.5 251l-.1 .5a.27 .27 0 0 0 .3 .3 .27 .27 0 0 0 .3-.3l-.1-.5z"/>
<path d="M94.1 250.2h.5a.55 .55 0 0 1 .5 .5 .55 .55 0 0 1-.5 .6h-.4v.6l-.1 .1zM94.2 250.4v.7h.4a.36 .36 0 0 0 .3-.4 .36 .36 0 0 0-.3-.3z"/>
<path d="M97.2 250.2l.9 .1a.46 .46 0 0 1-.1 .7l.3 .3a.55 .55 0 0 1-.6 .7l-.5-.1zM97.4 250.4v.5h.4a.27 .27 0 0 0 .2-.3 .27 .27 0 0 0-.2-.2zM97.4 251.1v.7h.3a.36 .36 0 0 0 .4-.3 .36 .36 0 0 0-.4-.4z"/>
<path d="M100.2 251a.82 .82 0 0 1 1.6 0 .82 .82 0 0 1-1.6 0zM100.4 251a.64 .64 0 0 0 1.2 0 .64 .64 0 0 0-1.2 0zM100.8 250.7l.5-.1a.4 .4 0 0 0-.5 .6l.5 .1a.4 .4 0 0 1-.6 0 .4 .4 0 0 1 0-.5z"/>
<path d="M104.1 250.3a.46 .46 0 0 1 .6 0 .46 .46 0 0 1 .1 .6 .76 .76 0 0 1-.6 1.1 1.49 1.49 0 0 1-.1-1.7zM104.2 250.4l-.1 .9 .3 .5a1.11 1.11 0 0 0 0-1.4z"/>
<path d="M105.6 250.3a.46 .46 0 0 1 .6 0 .46 .46 0 0 1 .1 .6 .76 .76 0 0 1-.6 1.1 1.49 1.49 0 0 1-.1-1.7zM105.7 250.4l-.1 .9 .3 .5a1.11 1.11 0 0 0 0-1.4z"/>
<path d="M112.1 250.3a.11 .11 0 0 1 .2 0 .11 .11 0 0 1-.2 0zM112.1 250.8h.2l-.1 1.2z"/>
<path d="M114.7 250.3a.15 .15 0 0 1 .3 0 .15 .15 0 0 1-.3 0zM114.8 250.8h.1v1.2z"/>
<path d="M115.6 250.8h.6l.2 .2v1h-.5a.36 .36 0 0 1-.4-.4 .36 .36 0 0 1 .4-.3h.4l-.1-.3-.6-.1zM115.8 251.5v.3h.5v-.3z"/>
<path d="M120.2 250.2h.5a.55 .55 0 0 1 .6 .5 .55 .55 0 0 1-.6 .6h-.3v.6l-.2 .1zM120.4 250.4v.7h.3a.36 .36 0 0 0 .4-.4 .36 .36 0 0 0-.4-.3z"/>
<path d="M122 250.9l.3-.2 .3 .2 .2 .6h-.8v.1l.2 .2h.6v.2l-.8-.1-.1-.7zM122.1 251l-.1 .3h.6l-.2-.4z"/>
<path d="M126 250.3a.11 .11 0 0 1 .2 0 .11 .11 0 0 1-.2 0zM126 250.8h.2l-.1 1.2z"/>
<path d="M128.4 250.8h.5l.2 .2v1h-.5a.36 .36 0 0 1-.4-.4 .36 .36 0 0 1 .4-.3h.4v-.3l-.6-.1zM128.5 251.5v.3h.5v-.3z"/>
<path d="M39.3 253.6l.5-.1a.55 .55 0 0 1 .5 .6 .55 .55 0 0 1-.5 .5h-.4v.7h-.1zM39.4 253.7v.7h.4a.36 .36 0 0 0 .4-.3 .36 .36 0 0 0-.4-.4z"/>
<path d="M41.1 254.2l.3-.1 .3 .1 .1 .6h-.7v.2l.1 .2h.6v.1l-.8-.1-.1-.7zM41.2 254.3l-.1 .3h.5l-.1-.3z"/>
<path d="M45.6 253.6a.11 .11 0 0 1 .2 0 .11 .11 0 0 1-.2 0zM45.6 254.1l.2 .1-.1 1.2z"/>
<path d="M49.3 253.6a.11 .11 0 0 1 .2 0 .11 .11 0 0 1-.2 0zM49.4 254.1l.1 .1-.1 1.2z"/>
<path d="M50.2 254.2l.4-.1a.63 .63 0 0 1 .4 .7 .63 .63 0 0 1-.6 .5 .8 .8 0 0 1-.2-1.1zM50.4 254.3l-.1 .6a.27 .27 0 0 0 .3 .3 .27 .27 0 0 0 .2-.3v-.6z"/>
<path d="M55.8 254.2l.4-.1 .3 .1 .1 .6h-.7v.2l.1 .2h.6v.1l-.8-.1-.1-.7zM56 254.3l-.1 .3h.5l-.1-.3z"/>
<path d="M61.6 254.2l.4-.1 .3 .1 .1 .6h-.7v.2l.1 .2h.6v.1l-.8-.1-.1-.7zM61.8 254.3l-.1 .3h.5l-.1-.3z"/>
<path d="M63.2 254.1h.5v-.5h.2v1.7h-.7l-.2-.2v-.8zM63.2 254.3v.8l.5 .1v-.9z"/>
<path d="M67.2 254.2l.4-.1a.63 .63 0 0 1 .5 .7 .63 .63 0 0 1-.7 .5 .8 .8 0 0 1-.2-1.1zM67.4 254.3l-.1 .6a.27 .27 0 0 0 .3 .3 .27 .27 0 0 0 .2-.3v-.6z"/>
<path d="M71.3 254.1h.6l.2 .3v.7l-.2 .2-.5 .1-.1 .5zM71.4 254.3v.9h.4l.1-.8z"/>
<path d="M72.9 254.2l.3-.1a.63 .63 0 0 1 .5 .7 .63 .63 0 0 1-.7 .5 .8 .8 0 0 1-.1-1.1zM73 254.3l-.1 .6a.27 .27 0 0 0 .3 .3 .27 .27 0 0 0 .3-.3l-.1-.6z"/>
<path d="M77 253.6a.11 .11 0 0 1 .2 0 .11 .11 0 0 1-.2 0zM77 254.1l.2 .1-.1 1.2z"/>
<path d="M79.4 254.2l.8-.1v1.4l-.2 .4h-.6v-.2h.6v-.3l-.7-.2zM79.5 254.3v.8l.5 .1v-.9z"/>
<path d="M82.2 254.1h.6l.2 .2v1l-.5 .1a.36 .36 0 0 1-.4-.4 .36 .36 0 0 1 .4-.4h.3v-.2l-.6-.2zM82.3 254.9l.1 .3h.4v-.4z"/>
<path d="M86.3 254.1h.6l.2 .2v1l-.5 .1a.36 .36 0 0 1-.4-.4 .36 .36 0 0 1 .4-.4h.3v-.2l-.6-.2zM86.4 254.9l.1 .3h.4v-.4z"/>
<path d="M93.5 253.6a.11 .11 0 0 1 .2 0 .11 .11 0 0 1-.2 0zM93.5 254.1l.2 .1-.1 1.2z"/>
<path d="M95.7 254.2l.3-.1 .3 .1 .2 .6h-.8v.2l.2 .2h.6v.1l-.8-.1-.1-.7zM95.8 254.3l-.1 .3h.6l-.2-.3z"/>
<path d="M98.5 254.2l.3-.1a.63 .63 0 0 1 .5 .7 .63 .63 0 0 1-.6 .5 .8 .8 0 0 1-.2-1.1zM98.6 254.3v.6a.27 .27 0 0 0 .2 .3 .27 .27 0 0 0 .3-.3l-.1-.6z"/>
<path d="M102.8 254.2l.3-.1 .3 .1 .2 .6h-.7v.2l.1 .2h.6v.1l-.8-.1-.1-.7zM102.9 254.3v.3h.5l-.2-.3z"/>
<path d="M109.7 254.1h.6l.2 .2v1l-.5 .1a.36 .36 0 0 1-.4-.4 .36 .36 0 0 1 .4-.4h.3v-.2l-.6-.2zM109.8 254.9l.1 .3h.4v-.4z"/>
<path d="M117 254.2l.3-.1a.63 .63 0 0 1 .5 .7 .63 .63 0 0 1-.6 .5 .8 .8 0 0 1-.2-1.1zM117.1 254.3v.6a.27 .27 0 0 0 .2 .3 .27 .27 0 0 0 .3-.3l-.1-.6z"/>
<path d="M120.3 254.1h.6l.2 .3v.7l-.2 .2-.5 .1-.1 .5zM120.4 254.3v.9h.4l.1-.8z"/>
<path d="M121.7 253.6h.2v.5h.6l.1 .2v.8l-.2 .2h-.7zM121.9 254.3v.9h.4l.1-.8z"/>
<path d="M123.3 254.2l.4-.1a.63 .63 0 0 1 .5 .7 .63 .63 0 0 1-.7 .5 .8 .8 0 0 1-.2-1.1zM123.5 254.3l-.1 .6a.27 .27 0 0 0 .3 .3 .27 .27 0 0 0 .2-.3v-.6z"/>
<path d="M130.6 254.1h.6l.2 .2v1l-.5 .1a.36 .36 0 0 1-.4-.4 .36 .36 0 0 1 .4-.4h.3v-.2l-.6-.2zM130.7 254.9l.1 .3h.4v-.4z"/>
<path d="M133.3 253.6a.11 .11 0 0 1 .2 0 .11 .11 0 0 1-.2 0zM133.3 254.1l.2 .1-.1 1.2z"/>
<path d="M136.8 254.2l.3-.1a.63 .63 0 0 1 .5 .7 .63 .63 0 0 1-.6 .5 .8 .8 0 0 1-.2-1.1zM137 254.3l-.1 .6a.27 .27 0 0 0 .2 .3 .27 .27 0 0 0 .3-.3l-.1-.6z"/>
<path d="M151.6 254.2l.3-.1a.63 .63 0 0 1 .5 .7 .63 .63 0 0 1-.7 .5 .8 .8 0 0 1-.1-1.1zM151.7 254.3l-.1 .6a.27 .27 0 0 0 .3 .3 .27 .27 0 0 0 .3-.3l-.1-.6z"/>
<path d="M155.7 254.2l.7-.1 .1 1.4-.3 .4h-.5v-.2h.5l.1-.3-.7-.2zM155.8 254.3v.8l.5 .1v-.9z"/>
<path d="M158.5 254.2l.3-.1a.63 .63 0 0 1 .5 .7 .63 .63 0 0 1-.7 .5 .8 .8 0 0 1-.1-1.1zM158.6 254.3l-.1 .6a.27 .27 0 0 0 .3 .3 .27 .27 0 0 0 .3-.3l-.1-.6z"/>
<path d="M160 254.2l.3-.1a.63 .63 0 0 1 .5 .7 .63 .63 0 0 1-.7 .5 .8 .8 0 0 1-.1-1.1zM160.1 254.3l-.1 .6a.27 .27 0 0 0 .3 .3 .27 .27 0 0 0 .3-.3l-.1-.6z"/>
<path d="M163 254.2l.3-.1 .3 .1 .2 .6h-.8v.2l.1 .2h.6v.1l-.7-.1-.2-.7zM163.1 254.3l-.1 .3h.6l-.2-.3z"/>
<path d="M166.6 254.2l.3-.1a.63 .63 0 0 1 .5 .7 .63 .63 0 0 1-.7 .5 .8 .8 0 0 1-.1-1.1zM166.7 254.3l-.1 .6a.27 .27 0 0 0 .3 .3 .27 .27 0 0 0 .2-.3v-.6z"/>
<circle cx="130.8" cy="251.9" r=".12"/>
<circle cx="146.5" cy="255.2" r=".12"/>
<circle cx="164.5" cy="255.2" r=".12"/>
<circle cx="169.9" cy="255.2" r=".12"/>
</g>
<text font-size="8.5" fill="#231f20" x="117.5" y="25.4">Grace/Big Daddy</text>
<g font-size="4.2" fill="#231f20">
<text x="74.4" y="105.9">Grace Parts</text>
<text x="122" y="105.9">Big Daddy Parts</text>
</g>
<g font-size="3.5" fill="#231f20">
<text x="25.4" y="38.1">This layout will allow you to build runoffgroove.com's Grace or Big Daddy. They are both based around the</text>
<text x="25.4" y="46.6">build details. Q1 is shown as 2N5457, other FETs will work. Note that pinout is GSD from left to right looking</text>
<text x="25.4" y="42.3">same circuit, but only minimal substitutions are necessary between the two. Visit www.runoffgroove.com for</text>
<text x="25.4" y="50.8">at the layout.</text>
<text x="62.3" y="110.1">Resistors</text>
<text x="114.3" y="110.1">Resistors</text>
<text x="62.3" y="114.2">R1 – 4M7</text>
<text x="62.3" y="118.2">Ra – 15k</text>
<text x="114.3" y="114.2">R1 – 4M7</text>
<text x="114.3" y="118.2">Ra – 2.2k</text>
<text x="62.3" y="122.2">Rb – Jumper</text>
<text x="114.3" y="122.2">Rb – 15k</text>
<text x="62.3" y="130.4">Capacitors</text>
<text x="114.3" y="130.4">Capacitors</text>
<text x="62.3" y="134.4">C1 – 0.1µF</text>
<text x="114.3" y="134.4">C1 – 0.1µF</text>
<text x="62.3" y="138.5">C2 – 0.0068µF</text>
<text x="62.3" y="142.5">C3 – Nothing</text>
<text x="114.3" y="138.5">C2 – Nothing</text>
<text x="114.3" y="142.5">C3 – 0.0068µF</text>
<text x="62.3" y="146.6">C4 – Nothing</text>
<text x="114.3" y="146.6">C4 – 2.2µF Electrolytic</text>
<text x="62.3" y="154.7">Semiconductors</text>
<text x="114.3" y="154.7">Semiconductors</text>
<text x="62.3" y="158.7">IC1 – LM386</text>
<text x="114.3" y="158.7">IC1 - LM386</text>
<text x="62.3" y="162.8">Q1 – 2N5457</text>
<text x="114.3" y="162.8">Q1 – 2N5457</text>
</g>
<text font-size="2.8" fill="#231f20" x="19.5" y="261.4">4/4/2004 Revision 1.1 - Added missing trace from pins 2 &amp; 4 to ground. New layout is more compact. Also includes parts lists.</text>
<g font-size="2.1" fill="#231f20">
<text x="84.1" y="59.4">Volume</text>
<text x="84.7" y="57">100kA</text>
<text x="63.5" y="79.6">+</text>
</g>
</svg>
